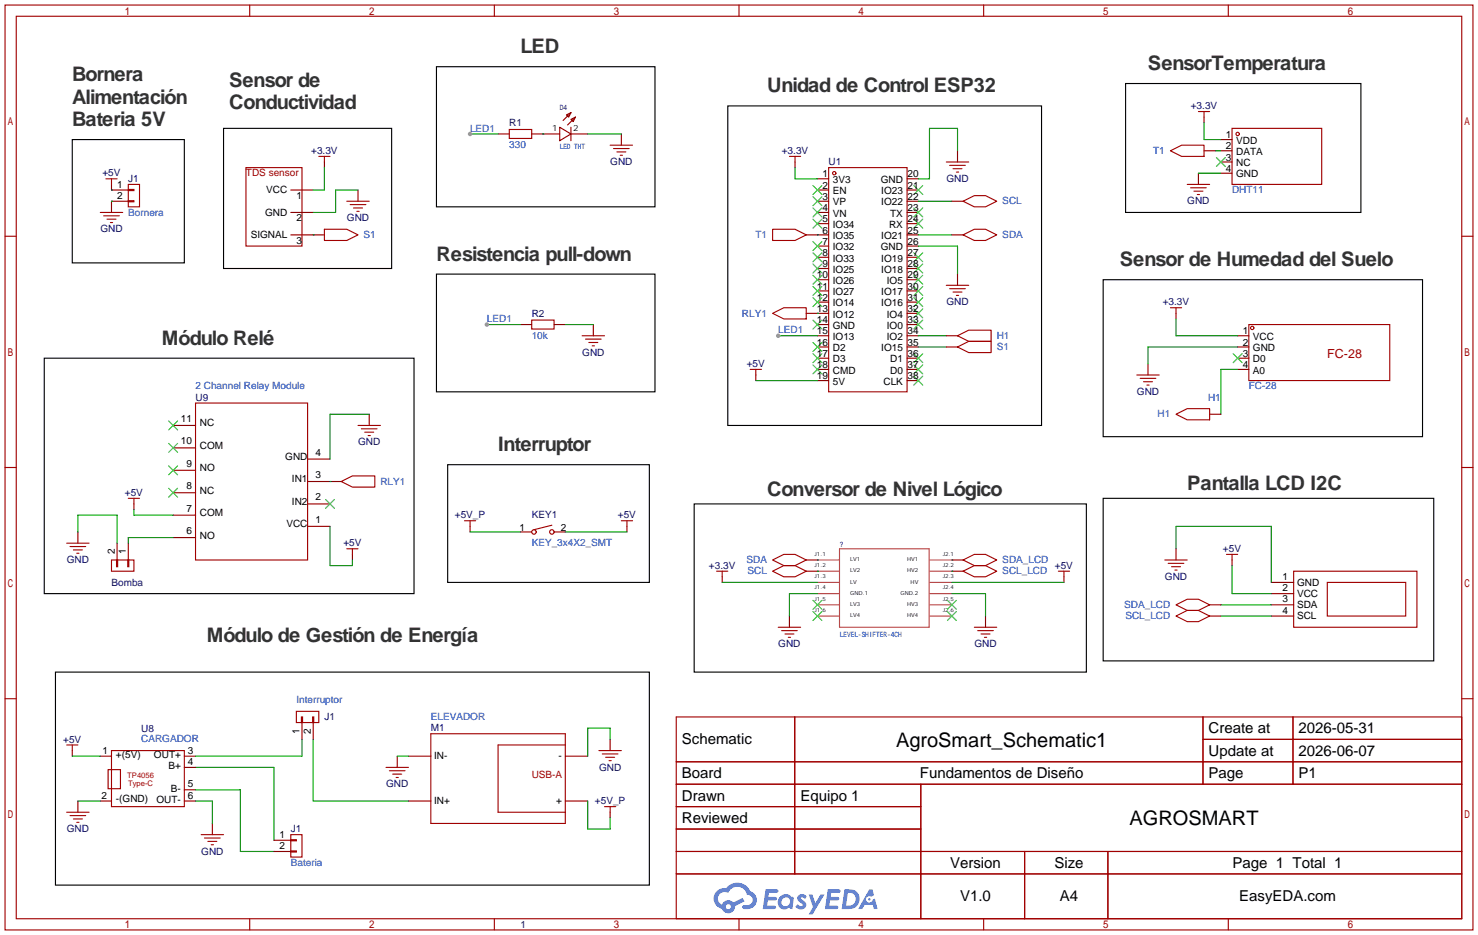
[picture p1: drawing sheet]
<svg xmlns="http://www.w3.org/2000/svg" width="335mm" height="212mm" viewBox="0 0 335 212" stroke-linecap="round" stroke-linejoin="round" font-family="sans-serif">
<g fill="none" stroke="#a10000" stroke-width=".25">
<path d="M1.1 1.1h332.8v209.6h-332.8zM3.7 3.7h327.6v204.5h-327.6zM56.6 1.1v2.6M112.1 1.1v2.6M167.5 1.1v2.6M223 1.1v2.6M278.4 1.1v2.6M1.1 53.5h2.6M331.3 53.5h2.6M1.1 105.9h2.6M331.3 105.9h2.6M1.1 158.3h2.6"/>
<path d="M331.3 158.3h2.6M153.3 162.4h178v45.8h-178zM153.3 172.6h178M153.3 177.7h178M180.1 162.4v35.6M208.7 177.7v30.5M272.7 162.4v15.3M272.7 167.5h58.6M293.1 162.4v15.3M153.3 182.8h55.4M153.3 192.9h178M153.3 187.8h55.4"/>
<path d="M153.3 198h178M232.3 192.9v15.3M251.1 192.9v15.3M56.6 208.2v2.5M112.1 208.2v2.5M167.5 208.2v2.5M223 208.2v2.5M278.4 208.2v2.5"/>
</g>
<g fill="#5487ff">
<path d="M181 202.8a1.3 1.3 0 0 1 1.9 .3l-.4 .6a.54 .54 0 0 0-1-.2l.2 .2a1.28 1.28 0 0 1 .8 2 1.53 1.53 0 0 1-2.2-.3l.5-.6 .8 .5a.31 .31 0 0 0 .3-.3 .31 .31 0 0 0-.3-.3 1.12 1.12 0 0 1-.6-1.9z"/>
<path d="M183.3 202.7h.8l.7 1.9 1.2-1.9h.9l-2.7 4.5h-.9l1-1.7z"/>
<path d="M173.5 201.5h2.3a.46 .46 0 0 1 .5 .1 .46 .46 0 0 1 .1 .5l-.3 .2h-1.8l-.1 .9h1.6a.4 .4 0 0 1 .3 .4 .4 .4 0 0 1-.4 .4h-1.6l-.2 1.2h1.4a.46 .46 0 0 1 .5 .1 .46 .46 0 0 1 .1 .5l-.4 .2h-2.6z"/>
<path d="M187.6 201.5h2.3a.47 .47 0 0 1 .5 .1 .47 .47 0 0 1 .1 .5l-.3 .2h-1.8l-.1 .9h1.6a.4 .4 0 0 1 .4 .4 .4 .4 0 0 1-.5 .4h-1.6l-.2 1.2h1.4a.46 .46 0 0 1 .5 .1 .46 .46 0 0 1 .1 .5l-.4 .2h-2.6z"/>
<path d="M197 201.5h.8l.3 1.3-.6 .4a.75 .75 0 0 0-1.1 .3 .75 .75 0 0 0 .5 1 .75 .75 0 0 0 .9-.6l.5-.3 .6 2.4h-.8l-.3-1h-1.8l-.5 1h-1z"/>
<path d="M191.4 201.5l-.6 4.5h1.4a2.27 2.27 0 0 0 2.7-2.3 2.27 2.27 0 0 0-2.7-2.2zM192.2 202.3a1.5 1.5 0 0 1 1.8 1.5 1.5 1.5 0 0 1-1.9 1.4h-.3z"/>
<path d="M176.8 203.1a1.6 1.6 0 0 0-.3 2.3 1.6 1.6 0 0 0 2.3 .2l.8 .4 .3-2.5-.1-.3h-.5a1.58 1.58 0 0 0-2.5-.1zM177.4 203.6a.98 .98 0 0 1 1.7 .5 .98 .98 0 0 1-1.1 1.2 .94 .94 0 0 1-.9-.6 .94 .94 0 0 1 .3-1.1z"/>
<path d="M162.5 201.9a2.37 2.37 0 0 0 1.1 4 1.54 1.54 0 0 0 1.8 1 1.54 1.54 0 0 0 1.2-1.6l2.2-1.1-.5-.8-2.1 1.1a1.57 1.57 0 0 0-2.6 .4 1.5 1.5 0 0 1-.7-2.1 1.5 1.5 0 0 1 2.2-.5 2.23 2.23 0 0 1 2.3-1.4 2.23 2.23 0 0 1 1.9 1.8 1.16 1.16 0 0 1 1.3 1.1 1.16 1.16 0 0 1-1.1 1.3h-.7a.47 .47 0 0 0-.6 .3 .47 .47 0 0 0 .5 .6 2.14 2.14 0 0 0 2.7-1.4 2.14 2.14 0 0 0-1.3-2.7 3.2 3.2 0 0 0-5.5-.7l-1.1 .1zM164.5 205.4a.6 .6 0 0 1 1.2 0 .6 .6 0 0 1-1.2 0z"/>
<circle cx="197.1" cy="203.8" r=".28"/>
</g>
<g fill="none" stroke="#a10000" stroke-width=".25">
<path d="M55.8 38h12.7v17.8h-12.7zM72.3 35.4h2.5M73.5 35.4v1.3M115.4 29.3h5.1v2.1h-5.1zM138.3 32.9h5.1M139.1 33.7h3.5M139.8 34.4h2.1M140.6 35.2h.5M178.9 35.4h2.6M180.2 35.4v1.3M187.8 38h17.8v50.8h-17.8zM214.5 36.7h5.1"/>
<path d="M215.3 37.5h3.5M216 38.2h2.1M216.8 39h.5M271.7 25.3h2.5M272.9 25.3v1.2M279.3 29.1h20.3v12.7h-20.3zM22.7 48.1h5.1M23.5 48.9h3.6M24 40.5h2.5M24.3 49.7h2M25 50.4h.5M25.3 40.5v1.3"/>
<path d="M29.1 45.5h1.3v.2h-1.3zM29.1 42.9h1.3v.3h-1.3zM29.1 41.8h2.5v5.1h-2.5zM73.5 51.9h5.1l2.6 1.3-2.6 1.3h-5.1zM78.6 45.6h5.1M79.4 46.4h3.5M80.1 47.1h2.1M80.9 47.9h.5M218.3 45.6l2.6-1.3h2.5l2.5 1.3-2.5 1.3h-2.5zM218.3 53.2l2.6-1.3h2.5l2.5 1.3-2.5 1.3h-2.5zM269.1 41.8h5.1M269.9 42.5h3.5"/>
<path d="M270.6 43.3h2.1M271.4 44.1h.5M214.5 64.6h5.1M215.3 65.4h3.5M216 66.2h2.1M216.8 66.9h.5M217 76.1l2.6-1.3h5.1v2.5h-5.1zM217 78.6l2.6-1.3h5.1v2.6h-5.1zM265.3 69.7h2.5M266.6 69.7v1.3M283.1 73.5h31.9v12.7h-31.9zM44.3 91.3h25.4v35.6h-25.4z"/>
<path d="M81.2 96.4h5M81.9 97.2h3.6M82.7 97.9h2M83.4 98.7h.5M170.1 83.7h2.5M171.3 83.7v1.3M257.7 85h5.1M258.4 85.7h3.6M259.2 86.5h2M260 87.2h.5M266.6 93.9l2.5-1.3h5.1v2.5h-5.1zM29.1 112.9h2.5"/>
<path d="M30.4 112.9v1.3M105.3 118h2.5M106.6 118v1.3M125.1 119l-4.1 1M140.8 118h2.6M142.1 118v1.3M15.1 123.1h5.1M15.9 123.8h3.5M16.6 124.6h2.1M17.4 125.3h.5M25.3 126.9h5.1v2.5h-5.1zM26.4 126.9h.3v1.5h-.3z"/>
<path d="M29 126.9h.2v1.5h-.2zM78.6 124.3h2.6M79.9 124.3v1.3M162.4 129.4h2.6M163.7 129.4v1.3M175.1 126.9l2.6-1.3h2.5l2.6 1.3-2.6 1.2h-2.5zM175.1 129.4l2.6-1.3h2.5l2.6 1.3-2.6 1.3h-2.5zM218.3 126.9l2.6-1.3h2.5l2.5 1.3-2.5 1.2h-2.5zM218.3 129.4l2.6-1.3h2.5l2.5 1.3-2.5 1.3h-2.5zM239.9 129.4h2.5M241.2 129.4v1.3M264 126.9h5.1"/>
<path d="M264.8 127.6h3.6M265.6 128.4h2M266.3 129.2h.5M266.6 137l2.5-1.2h2.6l2.5 1.2-2.5 1.3h-2.6zM266.6 139.6l2.5-1.3h2.6l2.5 1.3-2.5 1.2h-2.6zM278 125.6h2.5M279.3 125.6v1.3M293.2 129.4h28v12.7h-28zM300.9 132h17.7v7.6h-17.7zM176.4 142.1h5.1M177.2 142.9h3.5M177.9 143.6h2.1"/>
<path d="M178.7 144.4h.5M220.9 142.1h5M221.6 142.9h3.6M222.4 143.6h2M223.1 144.4h.5M15.1 168.8h2.6M16.4 168.8v1.3M24.5 174.4h2.8v4.3h-2.8zM25.3 170.1h16.5v12.7h-16.5zM67.2 161.2h5.1v2.5h-5.1zM68.3 162.4h.3v1.3h-.3zM70.9 162.4h.2v1.3h-.2z"/>
<path d="M87.5 173.9h5.1M88.3 174.6h3.5M89 175.4h2.1M89.8 176.1h.5M97.7 166.2h30.4v20.4h-30.4zM128.1 168.8h-15.2v15.2h15.2M135.8 170.1h5M136.5 170.8h3.6M137.3 171.6h2M138 172.3h.6M15.1 184h5.1M15.9 184.8h3.5"/>
<path d="M16.6 185.5h2.1M17.4 186.3h.5M45.6 189.1h5.1M46.4 189.9h3.5M47.1 190.6h2M47.9 191.4h.5M65.9 192.8h1.3v.2h-1.3zM65.9 190.2h1.3v.3h-1.3zM65.9 189.1h2.6v5.1h-2.6zM137 182.8h2.6M138.3 182.8v1.2"/>
<circle cx="189.1" cy="39.2" r=".38"/>
<circle cx="280.5" cy="30.4" r=".38"/>
<circle cx="283.8" cy="74.3" r=".38"/>
<circle cx="121" cy="120.5" r=".51"/>
<circle cx="125.1" cy="120.5" r=".51"/>
</g>
<g fill="none" stroke="#870000" stroke-width=".25">
<path d="M73.5 36.7v1.3M112.9 30.4h2.5M120.5 30.4h6.4M126.9 28.8l2.5 1.6-2.5 1.5zM128.4 26l1-.5-.5 1zM129.4 27.1l1-.6-.5 1.1zM129.4 30.4h3.8M129.4 25.5l-1.8 1.8M129.4 28.8v3.1M130.4 26.5l-1.7 1.8M140.8 30.4v2.5M180.2 36.7v1.3"/>
<path d="M217 34.2v2.5M271.7 39.2v2.6M272.9 26.5v1.3M276.7 31.6h2.6M276.7 34.2h2.6M276.7 36.7h2.6M276.7 39.2h2.6M25.3 41.8v1.3h3.8M29.1 45.6h-3.8v2.5M65.9 43.1h5.1M65.9 48.1h5.1M65.9 53.2h7.6"/>
<path d="M81.2 43.1v2.5M185.3 40.5h2.5M185.3 43.1h2.5M185.3 45.6h2.5M185.3 48.1h2.5M185.3 50.7h2.5M185.3 53.2h2.5M185.3 55.8h2.5M185.3 58.3h2.5M205.6 40.5h2.6M205.6 43.1h2.6M205.6 45.6h2.6"/>
<path d="M205.6 48.1h2.6M205.6 50.7h2.6M205.6 53.2h2.6M205.6 55.8h2.6M205.6 58.3h2.6M215.8 45.6h2.5M215.8 53.2h2.5M185.3 60.8h2.5M185.3 63.4h2.5M185.3 65.9h2.5M185.3 68.5h2.5M185.3 71h2.5"/>
<path d="M185.3 73.5h2.5M185.3 76.1h2.5M185.3 78.6h2.5M205.6 60.8h2.6M205.6 63.4h2.6M205.6 65.9h2.6M205.6 68.5h2.6M205.6 71h2.6M205.6 73.5h2.6M205.6 76.1h2.6M205.6 78.6h2.6M214.5 76.1h2.5"/>
<path d="M214.5 78.6h2.5M217 62.1v2.5M266.6 71v1.3M280.5 76.1h2.6M280.5 78.6h2.6M39.2 96.4h5.1M83.7 93.9v2.5M171.3 85v1.2M185.3 81.2h2.5M185.3 83.7h2.5M185.3 86.2h2.5M205.6 81.2h2.6"/>
<path d="M205.6 83.7h2.6M205.6 86.2h2.6M260.2 82.4v2.6M274.2 93.9h2.5M280.5 81.2h2.6M280.5 83.7h2.6M30.4 114.2v1.2M39.2 111.6h5.1M39.2 116.7h5.1M39.2 101.5h5.1M39.2 106.6h5.1M69.7 104h5.1"/>
<path d="M69.7 109.1h5.1M69.7 114.2h5.1M69.7 119.3h5.1M106.6 119.3v1.2M142.1 119.3v1.2M17.7 120.5v2.6M26.5 123.1v3.8M29.1 123.1v3.8M39.2 121.8h5.1M79.9 125.6v1.3M118 120.5h2.5M125.6 120.5h2.5"/>
<path d="M163.7 130.7v1.3M178.9 139.6v2.5M182.8 126.9h2.5M182.8 129.4h2.5M215.8 126.9h2.5M215.8 129.4h2.5M223.4 139.6v2.5M241.2 130.7v1.3M266.6 124.3v2.6M274.2 139.6h2.5M274.2 137h2.5M279.3 126.9v1.2"/>
<path d="M288.2 139.6h5M288.2 137h5M288.2 134.5h5M288.2 132h5M16.4 170.1v1.2M22.7 171.3h2.6M41.8 171.3h2.5M41.8 173.9h2.5M41.8 178.9h2.5M68.5 163.7v3.8M71 163.7v3.8M90 171.3v2.6"/>
<path d="M92.6 171.3h5.1M128.1 171.3h5.1M138.3 167.5v2.6M17.7 181.5v2.5M22.7 181.5h2.6M41.8 181.5h2.5M48.1 186.6v2.5M62.1 190.4h3.8M62.1 192.9h3.8M92.6 181.5h5.1M128.1 181.5h5.1M138.3 184v1.3"/>
</g>
<g fill="none" stroke="#3c3" stroke-width=".25">
<path d="M275.7 35.7l2 2M277.7 35.7l-2 2M184.3 42l2 2.1M184.3 44.6l2 2M184.3 47.1l2 2M184.3 49.7l2 2M184.3 54.7l2 2.1M184.3 57.3l2 2M184.3 59.8l2 2M186.3 42l-2 2.1M186.3 44.6l-2 2M186.3 47.1l-2 2"/>
<path d="M186.3 49.7l-2 2M186.3 54.7l-2 2.1M186.3 57.3l-2 2M186.3 59.8l-2 2M207.1 42l2.1 2.1M207.1 47.1l2.1 2M207.1 49.7l2.1 2M207.1 57.3l2.1 2M207.1 59.8l2.1 2M209.2 42l-2.1 2.1M209.2 49.7l-2.1 2M209.2 57.3l-2.1 2"/>
<path d="M209.2 59.8l-2.1 2M209.2 47.1l-2.1 2M184.3 62.4l2 2M184.3 64.9l2 2M184.3 67.4l2 2.1M184.3 72.5l2 2M184.3 77.6l2 2M186.3 62.4l-2 2M186.3 64.9l-2 2M186.3 67.4l-2 2.1M186.3 72.5l-2 2M186.3 77.6l-2 2"/>
<path d="M207.1 70l2.1 2M207.1 62.4l2.1 2M207.1 64.9l2.1 2M207.1 67.4l2.1 2.1M207.1 72.5l2.1 2M209.2 62.4l-2.1 2M209.2 64.9l-2.1 2M209.2 67.4l-2.1 2.1M209.2 70l-2.1 2M209.2 72.5l-2.1 2M38.2 95.4l2.1 2M40.3 95.4l-2.1 2"/>
<path d="M184.3 80.1l2 2.1M184.3 82.7l2 2M186.3 80.1l-2 2.1M186.3 82.7l-2 2M207.1 80.1l2.1 2.1M207.1 82.7l2.1 2M207.1 85.2l2.1 2M209.2 80.1l-2.1 2.1M209.2 82.7l-2.1 2M209.2 85.2l-2.1 2M279.5 80.1l2.1 2.1M281.6 80.1l-2.1 2.1"/>
<path d="M38.2 110.6l2.1 2M38.2 100.5l2.1 2M38.2 105.5l2.1 2.1M40.3 110.6l-2.1 2M40.3 100.5l-2.1 2M40.3 105.5l-2.1 2.1M73.8 113.2l2 2M75.8 113.2l-2 2M184.3 136l2 2M184.3 138.6l2 2M186.3 136l-2 2M186.3 138.6l-2 2"/>
<path d="M214.8 138.6l2 2M214.8 136l2 2M216.8 138.6l-2 2M216.8 136l-2 2"/>
</g>
<g fill="none" stroke="#008700" stroke-width=".25">
<path d="M73.5 38v5.1h-2.5M106.6 30.4h6.3M123.1 30.4h.1M133.2 30.4h7.6M180.2 38v2.5h5.1M217 34.2v-5.1h-6.3v11.4h-2.5M271.7 39.2h5M272.9 27.8v3.8h3.8M275.5 34.2h1.2M25.3 43.1h.1M25.3 45.6h.1M71 53.2h.1"/>
<path d="M81.2 43.1h-5.1v5h-5.1M208.2 53.2h7.6M208.2 45.6h7.6M208.2 55.8h8.8v6.3M208.2 78.6h6.3M208.2 76.1h6.3M266.6 72.3v3.8h13.9M280.5 78.6h-20.3v3.8M83.7 93.9h-8.9v10.1M171.3 86.2h14M280.5 83.7h-3.8v10.2M30.4 115.4v1.3h8.8"/>
<path d="M74.8 119.3v8.8h5.1v-1.2M17.7 120.5v-3.8h8.8v6.4M39.2 121.8h-10.1v1.3M106.6 120.5h11.4M128.1 120.5h14M163.7 132h21.6M185.3 126.9h.1M185.3 129.4h.1M185.3 134.5h-6.4v5.1M215.8 126.9h.1M215.8 129.4h.1M215.8 134.5h7.6v5.1"/>
<path d="M215.8 132h25.4M266.6 124.3v-5h21.6v12.7M276.7 137h11.5M276.7 139.6h11.5M279.3 128.1v6.4h8.9M16.4 171.3h6.3M44.3 173.9h17.8v16.5M44.3 178.9h10.2v14h7.6M68.5 167.5v3.8h-24.2M71 167.5v14h21.6M90 171.3h2.6M138.3 167.5v-2.5h-5.1v6.3"/>
<path d="M17.7 181.5h5M44.3 181.5h3.8v5.1M133.2 181.5v6.3h5.1v-2.5"/>
</g>
<path d="M255.1 18.9h53.4v29.2h-53.4zM16.4 31.6h25.4v28h-25.4zM50.7 29.1h38.1v31.7h-38.1zM165 24h71.1v72.4h-71.1zM250.1 63.4h72.4v35.5h-72.4zM10 81.2h83.9v53.3h-83.9zM101.5 105.3h45.7v26.7h-45.7zM157.4 114.2h88.9v38.1h-88.9zM250.1 112.9h74.9v36.8h-74.9zM12.6 152.3h134.6v48.2h-134.6z" fill="none" stroke="#000" stroke-width=".25"/>
<g fill="none" stroke="#a64a4a" stroke-width=".25">
<path d="M185.3 137h5M185.3 134.5h5M185.3 132h5M185.3 129.4h5M185.3 126.9h5M185.3 139.6h5M190.3 124.3h20.3v17.8h-20.3zM210.8 137h5M210.8 134.5h5M210.8 132h5M210.8 129.4h5M210.8 126.9h5"/>
<path d="M210.8 139.6h5"/>
</g>
<circle cx="106.6" cy="30.4" r=".51" fill="#999"/>
<path d="M98.9 15.1h49.6v31.8h-49.6z" fill="none" stroke="#000" stroke-width=".25"/>
<path d="M176.4 76.1h8.9" fill="none" stroke="#008700" stroke-width=".25"/>
<circle cx="176.4" cy="76.1" r=".51" fill="#999"/>
<path d="M120.5 72.5h5.1v2h-5.1z" fill="none" stroke="#a10000" stroke-width=".25"/>
<path d="M118 73.5h2.5M125.6 73.5h2.5" fill="none" stroke="#870000" stroke-width=".25"/>
<path d="M110.4 73.5h7.6" fill="none" stroke="#008700" stroke-width=".25"/>
<circle cx="110.4" cy="73.5" r=".51" fill="#999"/>
<path d="M272.9 34.2h2.6M182.8 53.2h2.5M134.5 73.5v2.6M182.8 71h2.5M74.8 109.1h2.5" fill="none" stroke="#870000" stroke-width=".25"/>
<path d="M265.3 34.2l2.5-1.3h5.1v2.5h-5.1zM175.1 51.9h5.1l2.6 1.3-2.6 1.3h-5.1zM132 76.1h5M132.7 76.8h3.6M133.5 77.6h2M134.2 78.4h.5M175.1 71l2.6-1.3h5.1v2.6h-5.1zM77.3 109.1l2.6-1.3h5.1v2.6h-5.1z" fill="none" stroke="#a10000" stroke-width=".25"/>
<path d="M185.3 53.2h.1M128.1 73.5h6.4M185.3 71h.1M74.8 109.1h.1" fill="none" stroke="#008700" stroke-width=".25"/>
<path d="M98.9 62.1h49.6v26.7h-49.6z" fill="none" stroke="#000" stroke-width=".25"/>
<g font-size="4.5" fill="#333">
<text x="118" y="12">LED</text>
<text x="260.2" y="15.8">SensorTemperatura</text>
<text x="16.4" y="18.4">Bornera</text>
<text x="16.4" y="23.5">Alimentación</text>
<text x="51.9" y="19.6">Sensor de</text>
<text x="173.9" y="20.9">Unidad de Control ESP32</text>
<text x="16.4" y="28.5">Bateria 5V</text>
<text x="51.9" y="24.7">Conductividad</text>
<text x="98.9" y="59">Resistencia pull-down</text>
<text x="253.9" y="60.3">Sensor de Humedad del Suelo</text>
<text x="36.7" y="78.1">Módulo Relé</text>
<text x="112.9" y="102.2">Interruptor</text>
<text x="173.9" y="112.4">Conversor de Nivel Lógico</text>
<text x="269.1" y="111.1">Pantalla LCD I2C</text>
<text x="46.9" y="145.4">Módulo de Gestión de Energía</text>
</g>
<g font-size="4.5">
<text x="203.1" y="169.2">AgroSmart_Schematic1</text>
<text x="256.1" y="187">AGROSMART</text>
</g>
<g font-size="3.4">
<text x="274" y="166.1">Create at</text>
<text x="294.4" y="166.1">2026-05-31</text>
<text x="154.6" y="168.7">Schematic</text>
<text x="274" y="171.2">Update at</text>
<text x="294.4" y="171.2">2026-06-07</text>
<text x="154.6" y="176.3">Board</text>
<text x="208.5" y="176.3">Fundamentos de Diseño</text>
<text x="274" y="176.3">Page</text>
<text x="294.4" y="176.3">P1</text>
<text x="154.6" y="181.4">Drawn</text>
<text x="181.4" y="181.4">Equipo 1</text>
<text x="154.6" y="186.5">Reviewed</text>
<text x="215.4" y="196.6">Version</text>
<text x="239" y="196.6">Size</text>
<text x="279.4" y="196.6">Page 1 Total 1</text>
<text x="217.6" y="204.2">V1.0</text>
<text x="240.2" y="204.2">A4</text>
<text x="280.9" y="204.2">EasyEDA.com</text>
</g>
<text font-size="2.8" fill="#a00000" x="300.9" y="81.1">FC-28</text>
<g font-size="2.3" fill="#00f">
<text x="106.6" y="29.8">LED1</text>
<text x="115.4" y="33.6">330</text>
<text x="261.4" y="34.9">T1</text>
<text x="227.2" y="46.3">SCL</text>
<text x="279.3" y="43.8">DHT11</text>
<text x="29.1" y="48.9">Bornera</text>
<text x="82.4" y="53.9">S1</text>
<text x="171.2" y="53.9">T1</text>
<text x="227.2" y="53.9">SDA</text>
<text x="168.2" y="71.7">RLY1</text>
<text x="110.4" y="73">LED1</text>
<text x="120.5" y="76.8">10k</text>
<text x="176.4" y="75.5">LED1</text>
<text x="225.9" y="76.8">H1</text>
<text x="225.9" y="79.3">S1</text>
<text x="44.3" y="88.2">2 Channel Relay Module</text>
<text x="283.1" y="88.2">FC-28</text>
<text x="262.4" y="94.6">H1</text>
<text x="273.8" y="90.8">H1</text>
<text x="86.2" y="109.8">RLY1</text>
<text x="120.5" y="123.8">KEY_3x4X2_SMT</text>
<text x="169.2" y="127.6">SDA</text>
<text x="169.5" y="130.1">SCL</text>
<text x="227.2" y="127.6">SDA_LCD</text>
<text x="227.2" y="130.1">SCL_LCD</text>
<text x="254.8" y="137.8">SDA_LCD</text>
<text x="255.1" y="140.3">SCL_LCD</text>
<text x="67.2" y="159.3">Interruptor</text>
<text x="97.7" y="163.2">ELEVADOR</text>
<text x="32" y="168.2">CARGADOR</text>
<text x="65.9" y="196.2">Bateria</text>
</g>
<g font-size="2.3" fill="#000080">
<text x="115.4" y="28.5">R1</text>
<text x="269.9" y="24.7">+3.3V</text>
<text x="70.5" y="34.9">+3.3V</text>
<text x="177.2" y="34.9">+3.3V</text>
<text x="23.2" y="40">+5V</text>
<text x="29.1" y="41.2">J1</text>
<text x="138.3" y="37.4">GND</text>
<text x="187.8" y="37.4">U1</text>
<text x="214.5" y="41.2">GND</text>
<text x="269.1" y="46.3">GND</text>
<text x="22.8" y="52.7">GND</text>
<text x="78.6" y="50.1">GND</text>
<text x="120.5" y="71.7">R2</text>
<text x="214.5" y="69.2">GND</text>
<text x="263.6" y="69.2">+3.3V</text>
<text x="132" y="80.6">GND</text>
<text x="169.3" y="83.1">+5V</text>
<text x="257.7" y="89.5">GND</text>
<text x="44.3" y="90.8">U9</text>
<text x="81.2" y="100.9">GND</text>
<text x="28.3" y="112.4">+5V</text>
<text x="103.1" y="117.4">+5V_P</text>
<text x="120.5" y="117.4">KEY1</text>
<text x="140.1" y="117.4">+5V</text>
<text x="77.8" y="123.8">+5V</text>
<text x="277.2" y="125.1">+5V</text>
<text x="15.1" y="127.6">GND</text>
<text x="160.7" y="128.9">+3.3V</text>
<text x="239.1" y="128.9">+5V</text>
<text x="264.1" y="131.4">GND</text>
<text x="25.3" y="132.7">Bomba</text>
<text x="176.4" y="146.6">GND</text>
<text x="220.9" y="146.6">GND</text>
<text x="32" y="165.9">U8</text>
<text x="73.5" y="163.2">J1</text>
<text x="97.7" y="165.7">M1</text>
<text x="14.3" y="168.2">+5V</text>
<text x="87.5" y="178.4">GND</text>
<text x="135.8" y="174.6">GND</text>
<text x="134.9" y="182.2">+5V_P</text>
<text x="15.1" y="188.6">GND</text>
<text x="65.9" y="188.6">J1</text>
<text x="45.6" y="193.6">GND</text>
<text x="118" y="210.1">1</text>
</g>
<g font-size="2.3">
<text x="277.9" y="31.3">1</text>
<text x="277.9" y="33.9">2</text>
<text x="280.2" y="32.6">VDD</text>
<text x="280.2" y="35.1">DATA</text>
<text x="186.4" y="40.2">1</text>
<text x="188.8" y="41.5">3V3</text>
<text x="199.6" y="41.5">GND</text>
<text x="205.7" y="40.2">20</text>
<text x="277.9" y="36.4">3</text>
<text x="277.9" y="38.9">4</text>
<text x="280.2" y="37.7">NC</text>
<text x="280.2" y="40.2">GND</text>
<text x="26.5" y="42.5">1</text>
<text x="26.5" y="45">2</text>
<text x="60.4" y="43.8">VCC</text>
<text x="67.2" y="45">1</text>
<text x="186.4" y="42.7">2</text>
<text x="186.4" y="45.3">3</text>
<text x="186.4" y="47.8">4</text>
<text x="188.8" y="44">EN</text>
<text x="188.8" y="46.6">VP</text>
<text x="199.8" y="44">IO23</text>
<text x="199.8" y="46.6">IO22</text>
<text x="205.7" y="42.7">21</text>
<text x="205.7" y="45.3">22</text>
<text x="205.7" y="47.8">23</text>
<text x="56.8" y="53.9">SIGNAL</text>
<text x="60.1" y="48.9">GND</text>
<text x="67.2" y="50.1">2</text>
<text x="186.4" y="50.4">5</text>
<text x="186.4" y="52.9">6</text>
<text x="188.8" y="49.1">VN</text>
<text x="188.8" y="51.6">IO34</text>
<text x="201.5" y="51.6">RX</text>
<text x="201.8" y="49.1">TX</text>
<text x="205.7" y="50.4">24</text>
<text x="205.7" y="52.9">25</text>
<text x="67.2" y="55.2">3</text>
<text x="186.4" y="55.4">7</text>
<text x="186.4" y="58">8</text>
<text x="188.8" y="54.2">IO35</text>
<text x="188.8" y="56.7">IO32</text>
<text x="188.8" y="59.3">IO33</text>
<text x="199.6" y="56.7">GND</text>
<text x="199.8" y="54.2">IO21</text>
<text x="199.8" y="59.3">IO19</text>
<text x="205.7" y="55.4">26</text>
<text x="205.7" y="58">27</text>
<text x="185.2" y="63.1">10</text>
<text x="185.2" y="65.6">11</text>
<text x="186.4" y="60.5">9</text>
<text x="188.8" y="61.8">IO25</text>
<text x="188.8" y="64.3">IO26</text>
<text x="199.8" y="61.8">IO18</text>
<text x="201" y="64.3">IO5</text>
<text x="205.7" y="60.5">28</text>
<text x="205.7" y="63.1">29</text>
<text x="205.7" y="65.6">30</text>
<text x="185.2" y="68.1">12</text>
<text x="185.2" y="70.7">13</text>
<text x="188.8" y="66.9">IO27</text>
<text x="188.8" y="69.4">IO14</text>
<text x="188.8" y="72">IO12</text>
<text x="199.8" y="66.9">IO17</text>
<text x="199.8" y="69.4">IO16</text>
<text x="201" y="72">IO4</text>
<text x="205.7" y="68.1">31</text>
<text x="205.7" y="70.7">32</text>
<text x="185.2" y="73.2">14</text>
<text x="185.2" y="75.8">15</text>
<text x="188.8" y="74.5">GND</text>
<text x="188.8" y="77">IO13</text>
<text x="201" y="74.5">IO0</text>
<text x="201" y="77">IO2</text>
<text x="205.7" y="73.2">33</text>
<text x="205.7" y="75.8">34</text>
<text x="281.7" y="75.8">1</text>
<text x="284" y="77">VCC</text>
<text x="185.2" y="78.3">16</text>
<text x="185.2" y="80.8">17</text>
<text x="185.2" y="83.4">18</text>
<text x="188.8" y="79.6">D2</text>
<text x="188.8" y="82.1">D3</text>
<text x="199.8" y="79.6">IO15</text>
<text x="201.8" y="82.1">D1</text>
<text x="205.7" y="78.3">35</text>
<text x="205.7" y="80.8">36</text>
<text x="205.7" y="83.4">37</text>
<text x="281.7" y="78.3">2</text>
<text x="281.7" y="80.8">3</text>
<text x="281.7" y="83.4">4</text>
<text x="284" y="79.6">GND</text>
<text x="284" y="82.1">D0</text>
<text x="185.2" y="85.9">19</text>
<text x="188.8" y="84.7">CMD</text>
<text x="188.8" y="87.2">5V</text>
<text x="200.3" y="87.2">CLK</text>
<text x="201.8" y="84.7">D0</text>
<text x="205.7" y="85.9">38</text>
<text x="284" y="84.7">A0</text>
<text x="41" y="95.6">11</text>
<text x="41" y="100.7">10</text>
<text x="45.3" y="96.6">NC</text>
<text x="45.3" y="101.7">COM</text>
<text x="42.3" y="105.8">9</text>
<text x="45.3" y="106.8">NO</text>
<text x="64.7" y="104.2">GND</text>
<text x="71.5" y="103.2">4</text>
<text x="42.3" y="110.8">8</text>
<text x="45.3" y="111.9">NC</text>
<text x="66.2" y="109.3">IN1</text>
<text x="71.5" y="108.3">3</text>
<text x="71.5" y="113.4">2</text>
<text x="42.3" y="115.9">7</text>
<text x="45.3" y="116.9">COM</text>
<text x="64.9" y="119.5">VCC</text>
<text x="66.2" y="114.4">IN2</text>
<text x="71.5" y="118.5">1</text>
<text x="26" y="125.6" transform="rotate(-90 26 125.6)">2</text>
<text x="28.5" y="125.6" transform="rotate(-90 28.5 125.6)">1</text>
<text x="42.3" y="121">6</text>
<text x="45.3" y="122">NO</text>
<text x="117.7" y="120.2">1</text>
<text x="127.1" y="120.2">2</text>
<text x="290.7" y="131.4">1</text>
<text x="290.7" y="136.5">3</text>
<text x="290.7" y="133.9">2</text>
<text x="294" y="137.8">SDA</text>
<text x="294" y="135.2">VCC</text>
<text x="294" y="132.7">GND</text>
<text x="290.7" y="139">4</text>
<text x="294" y="140.3">SCL</text>
<text x="67.9" y="166.2" transform="rotate(-90 67.9 166.2)">1</text>
<text x="70.4" y="166.2" transform="rotate(-90 70.4 166.2)">2</text>
<text x="23.2" y="170.8">1</text>
<text x="26.3" y="171.8">+(5V)</text>
<text x="34.9" y="171.8">OUT+</text>
<text x="42.6" y="170.8">3</text>
<text x="42.6" y="173.3">4</text>
<text x="98.4" y="172">IN-</text>
<text x="126.6" y="172">-</text>
<text x="38.2" y="174.3">B+</text>
<text x="38.8" y="179.4">B-</text>
<text x="42.6" y="178.4">5</text>
<text x="23" y="180.9">2</text>
<text x="26.3" y="181.7">-(GND)</text>
<text x="35.5" y="181.9">OUT-</text>
<text x="42.6" y="180.9">6</text>
<text x="98.4" y="182.2">IN+</text>
<text x="126.1" y="182.2">+</text>
<text x="63.4" y="189.8">1</text>
<text x="63.4" y="192.4">2</text>
</g>
<g font-size="2.3" fill="#a00000">
<text x="55.8" y="40">TDS sensor</text>
<text x="120.5" y="176.2">USB-A</text>
</g>
<g font-size="1.9" fill="#00000e">
<text x="125.1" y="29.6">1</text>
<text x="129.9" y="29.6">2</text>
</g>
<g font-size="1.7" fill="#a00000">
<text x="28.8" y="176.3">TP4056</text>
<text x="29" y="178.1">Type-C</text>
</g>
<text font-size="1.6" fill="#000080" x="126.9" y="24.9">D4</text>
<g font-size="1.6" fill="#00f">
<text x="126.9" y="33.8">LED THT</text>
<text x="190.4" y="144.3">LEVEL-SHIFTER-4CH</text>
</g>
<g font-size="1.2" fill="#00000e">
<text x="184.6" y="125.9">J1.1</text>
<text x="213.7" y="125.9">J2.1</text>
<text x="184.6" y="131">J1.3</text>
<text x="184.6" y="128.4">J1.2</text>
<text x="213.7" y="131">J2.3</text>
<text x="213.7" y="128.4">J2.2</text>
<text x="184.6" y="136.1">J1.5</text>
<text x="184.6" y="133.5">J1.4</text>
<text x="213.7" y="136.1">J2.5</text>
<text x="213.7" y="133.5">J2.4</text>
<text x="184.6" y="138.6">J1.6</text>
<text x="213.7" y="138.6">J2.6</text>
</g>
<g font-size="1.2">
<text x="192.7" y="129.7">LV2</text>
<text x="192.7" y="127.1">LV1</text>
<text x="205.6" y="129.7">HV2</text>
<text x="205.6" y="127.1">HV1</text>
<text x="192.7" y="137.3">LV3</text>
<text x="192.7" y="134.8">GND.1</text>
<text x="192.7" y="132.2">LV</text>
<text x="204.1" y="134.8">GND.2</text>
<text x="205.6" y="137.3">HV3</text>
<text x="206.4" y="132.2">HV</text>
<text x="192.7" y="139.8">LV4</text>
<text x="205.6" y="139.8">HV4</text>
</g>
</svg>
